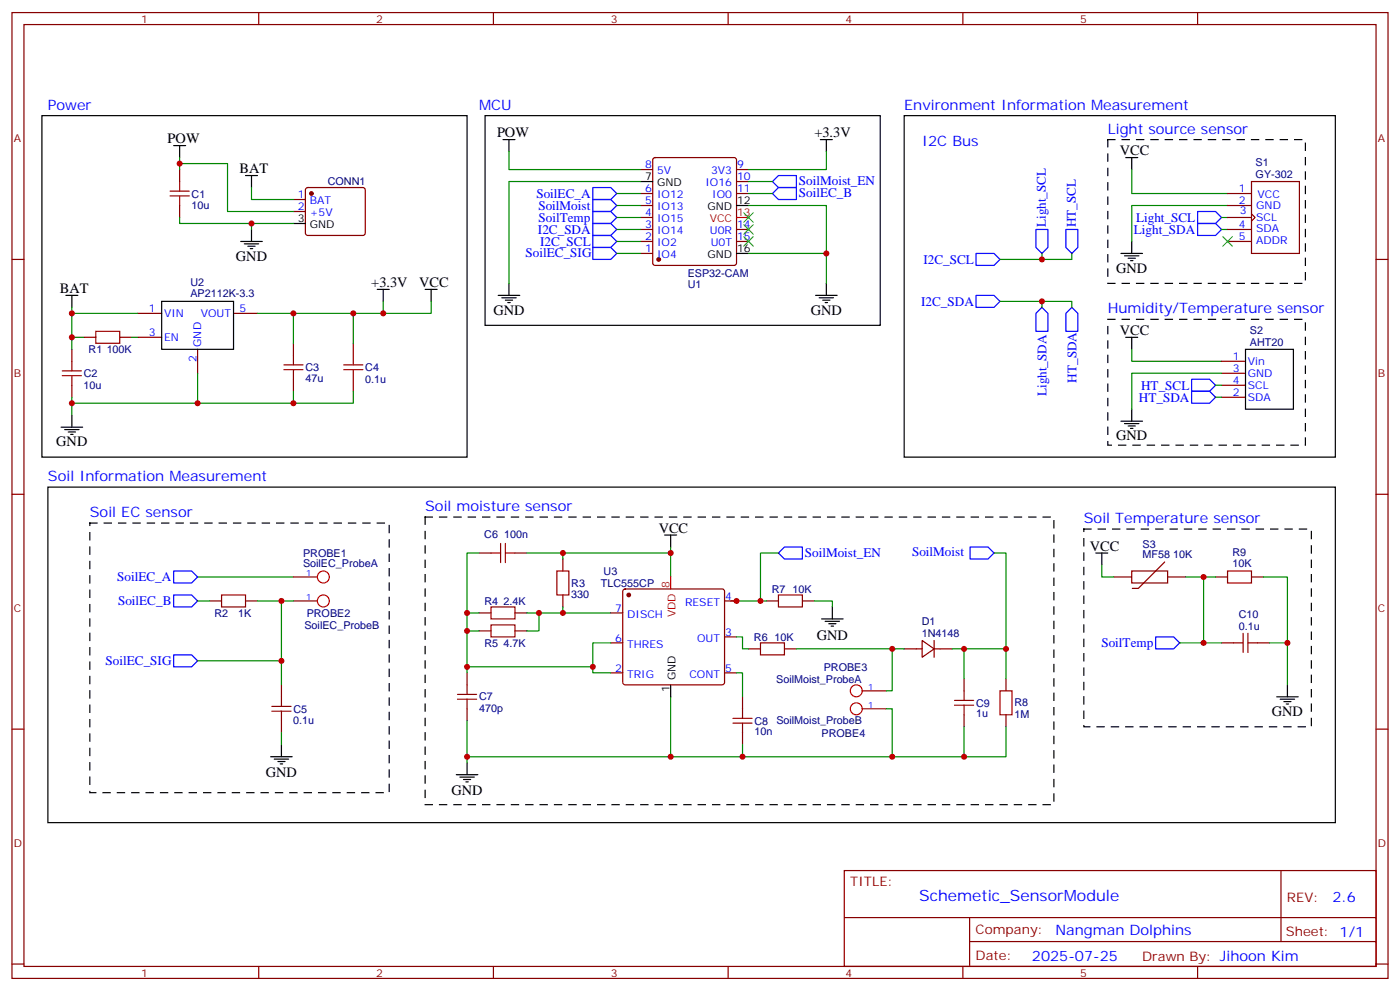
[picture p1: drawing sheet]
<svg xmlns="http://www.w3.org/2000/svg" width="412mm" height="292mm" viewBox="0 0 412 292" stroke-linecap="round" stroke-linejoin="round" font-family="sans-serif">
<g fill="none" stroke="#870000" stroke-width=".35">
<path d="M3.5 3.7h405.4v284.3h-405.4zM7.1 7.2h398.2v277.3h-398.2zM76.2 3.7v3.5M145.3 3.7v3.5M214.5 3.7v3.5M283.6 3.7v3.5M352.8 3.7v3.5M52.9 49.9v3.5M86.4 58.7h3.6M90.2 55.4l.5-.2h16.2l.5 .2 .2 .5v12.7l-.2 .5-.5 .2h-16.2l-.5-.2-.2-.5v-12.7zM188.7 57h3.6M188.7 49.9h3.6"/>
<path d="M192.5 46.6l.5-.2h23.3l.5 .2 .2 .5v30.3l-.3 .5-.4 .2h-23.3l-.5-.2-.2-.5v-30.3zM217 57h3.5M217 49.9h3.5M217 53.4h3.5M361.6 57h7.1M368.7 53.4h14.1v21.2h-14.1zM3.5 76.4h3.6M52.9 60.5v3.5M86.4 62.3h3.6M188.7 74.6h3.6M188.7 71.1h3.6M188.7 67.6h3.6"/>
<path d="M188.7 64h3.6M188.7 60.5h3.6M217 71.1h3.5M217 67.6h3.5M361.6 71.1h7.1M361.6 67.6h7.1M361.6 64h7.1M361.6 60.5h7.1M368.7 63l1 1-1 1.1M405.3 76.4h3.6M24.7 99.3h3.5M35.3 99.3h3.5"/>
<path d="M40.6 99.3h7M40.6 92.3h7M68.8 92.3h7M21.2 102.8v3.6M21.2 113.4v3.5M58.2 102.8v7.1M86.4 101.1v3.5M86.4 111.7v3.5M104.1 101.1v3.5M104.1 111.7v3.5M359.8 106.4h7.1M359.8 109.9h7.1"/>
<path d="M359.8 113.4h7.1M359.8 116.9h7.1M3.5 145.5h3.6M405.3 145.5h3.6M61.7 176.9h3.6M72.3 176.9h3.5M86.4 169.9h7.1M86.4 176.9h7.1M141.1 162.8h3.5M151.7 162.8h3.5M165.8 164.6v3.5M165.8 175.2v3.5"/>
<path d="M183.7 173.6l.4-.2h28.6l.5 .2 .2 .5v26.8l-.2 .5-.5 .2h-28.6l-.4-.2-.3-.5v-26.8zM213.4 176.9h3.6M225.8 176.9h3.5M236.4 176.9h3.5M328.1 169.9h5.3M333.4 168.1h10.6v3.5h-10.6zM343.1 165.5l-7.8 7.7h-1.7M344 169.9h5.2M358.1 169.9h3.5M368.7 169.9h3.5M137.6 198.1v3.5M141.1 180.4h3.5"/>
<path d="M141.1 185.7h3.5M151.7 180.4h3.5M151.7 185.7h3.5M179.9 180.4h3.5M179.9 189.3h3.5M179.9 198.1h3.5M213.4 198.1h3.6M213.4 187.5h3.6M220.5 191h3.5M231.1 191h3.5M266.3 191h5.3M271.6 188.6l3.6 2.4-3.6 2.5z"/>
<path d="M275.2 191h5.3M275.2 188.6v4.9M284 199.8v3.6M296.3 199.8v3.6M359.8 189.3h3.6M370.4 189.3h3.5M3.5 214.7h3.6M82.9 201.6v3.5M82.9 212.2v3.5M137.6 208.7v3.5M218.7 205.1v3.6M218.7 215.7v3.6"/>
<path d="M254 203.4h7.1M254 208.7h7.1M284 210.4v3.6M296.3 210.4v3.6M405.3 214.7h3.6M248.7 256.3h156.6v28.2h-156.6zM377.3 256.3v20.9M248.7 270.1h156.5M285.6 277.2h119.6M285.6 270.1v14.2M3.5 283.8h3.6M76.2 284.5v3.5"/>
<path d="M145.3 284.5v3.5M214.5 284.5v3.5M283.6 284.5v3.5M352.8 284.5v3.5M405.3 283.8h3.6"/>
</g>
<g fill="#870000" stroke="#870000" stroke-width=".35">
<circle cx="194" cy="76.4" r=".53"/>
<circle cx="91.7" cy="57" r=".53"/>
<circle cx="185.2" cy="175.2" r=".53"/>
</g>
<g fill="none" stroke="#000" stroke-width=".35">
<path d="M12.3 34h125.3v100.6h-125.3zM142.9 34h116.4v61.8h-116.4zM266.3 34h127v100.6h-127zM51.2 42.9h3.5M52.9 42.9v3.5M72.3 51.7h3.5M74.1 51.7v3.5M148.2 41.1h3.5M149.9 41.1v3.5M188.7 53.4h3.6M241.7 41.1h3.5M243.4 41.1v3.5"/>
<path d="M331.6 46.4h3.5M333.4 46.4v3.5M70.9 71.1h6.4M72 71.8h4.2M73 72.5h2.1M73.7 73.2h.7M74.1 67.6v3.5M86.4 65.8h3.6M217 60.5h3.5M217 74.6h3.5M330.2 74.6h6.3M331.3 75.3h4.2"/>
<path d="M332.3 76h2.1M333 76.7h.7M333.4 71.1v3.5M19.4 87h3.5M21.2 87v3.5M47.6 88.7h21.2v14.1h-21.2zM111.1 85.2h3.6M112.9 85.2v3.5M125.2 85.2h3.6M127 85.2v3.5M146.8 87h6.3M147.8 87.7h4.2"/>
<path d="M148.9 88.4h2.1M149.6 89.1h.7M149.9 83.4v3.6M240.2 87h6.4M241.3 87.7h4.2M242.4 88.4h2.1M243.1 89.1h.7M243.4 83.4v3.6M331.6 99.3h3.5M333.4 99.3v3.5M366.9 102.8h14.1v17.7h-14.1zM18 125.8h6.3"/>
<path d="M19 126.5h4.3M20.1 127.2h2.1M20.8 127.9h.7M21.2 122.2v3.6M330.2 124h6.3M331.3 124.7h4.2M332.3 125.4h2.1M333 126.1h.7M333.4 120.5v3.5M14.1 143.4h379.2v98.8h-379.2zM195.8 157.5h3.5M197.6 157.5v3.5"/>
<path d="M245.2 178.7v3.5M322.8 162.8h3.5M324.6 162.8v3.5M242 182.2h6.4M243.1 182.9h4.2M244.1 183.6h2.1M244.8 184.3h.7M82.9 219.3v3.5M197.6 201.6v3.5M376.1 205.1h6.3M377.1 205.8h4.3M378.2 206.6h2.1"/>
<path d="M378.9 207.3h.7M379.2 201.6v3.5M79.7 222.8h6.4M80.8 223.5h4.2M81.8 224.2h2.2M82.5 224.9h.8M134.4 228.1h6.4M135.5 228.8h4.2M136.5 229.5h2.1M137.2 230.2h.7M137.6 224.5v3.6"/>
</g>
<g fill="none" stroke="#f00" stroke-width=".35">
<path d="M217 64h3.5M197.6 169.9v3.5"/>
<circle cx="95.2" cy="169.9" r="1.76"/>
<circle cx="95.2" cy="176.9" r="1.76"/>
<circle cx="252.2" cy="203.4" r="1.76"/>
<circle cx="252.2" cy="208.7" r="1.76"/>
</g>
<g fill="none" stroke="#008700" stroke-width=".35">
<path d="M52.9 48.2h14.1v14.1h19.4M52.9 46.4v3.5M74.1 55.2v3.5h12.3M149.9 44.6v5.3h38.8M181.7 57h7M188.7 53.4h-38.8v30M220.5 57h7M220.5 53.4h7M243.4 44.6v5.3h-22.9M333.4 49.9v7.1h28.2M52.9 64v1.8h21.2M86.4 65.8h-12.3v1.8"/>
<path d="M181.7 71.1h7M181.7 67.6h7M181.7 64h7M181.7 60.5h7M181.7 74.6h7M220.5 74.6h22.9v8.8M220.5 60.5h22.9v14.1M306.9 74.6v1.8M315.7 74.6v1.8h-21.1M359.8 67.6h1.8M359.8 64h1.8M361.6 60.5h-28.2v10.6"/>
<path d="M21.2 90.5v1.8h19.4M21.2 92.3v7h3.5M21.2 99.3v3.5M38.8 99.3h1.8M86.4 92.3v8.8M104.1 92.3v8.8M112.9 88.7v3.6h-37.1M127 88.7v3.6h-14.1M294.6 88.7h21.1v1.8M306.9 88.7v1.8M21.2 116.9v5.3M58.2 109.9v8.8h-37"/>
<path d="M86.4 115.2v3.5h-28.2M104.1 115.2v3.5h-17.7M333.4 102.8v3.6h26.4M358.1 113.4h1.7M358.1 116.9h1.7M359.8 109.9h-26.4v10.6M58.2 169.9h28.2M58.2 176.9h3.5M75.8 176.9h10.6M82.9 176.9v17.7h-24.7M141.1 162.8h-3.5v17.6M155.2 162.8h10.6v1.8"/>
<path d="M165.8 162.8h31.8v7.1M165.8 178.7v1.7M197.6 161v1.8M224 176.9h1.8M229.3 162.8h-5.3v14.1h-8.8M239.9 176.9h5.3v1.8M292.8 162.8h3.5v37M324.6 166.3v3.6h3.5M349.2 169.9h8.9M354.5 169.9v19.4h-7M372.2 169.9h7v31.7M82.9 194.6v7"/>
<path d="M137.6 185.7v12.4M137.6 196.3h37M141.1 180.4h-3.5v5.3h3.5M155.2 180.4h24.7M158.7 180.4v5.3h-3.5M179.9 189.3h-5.3v8.8h5.3M217 198.1h1.7v7M217 187.5h1.7v3.5h1.8M234.6 191h28.2v12.4h-1.7M262.8 191h3.5M280.5 191h3.5v8.8M284 191h12.3"/>
<path d="M354.5 189.3h5.3M373.9 189.3h5.3M82.9 215.7v3.6M137.6 212.2v12.3M197.6 205.1v17.7h-60M218.7 219.3v3.5h-21.1M261.1 208.7h1.7v14.1h-44.1M284 214v8.8h-21.2M296.3 214v8.8h-12.3"/>
</g>
<g fill="none" stroke="#00f" stroke-width=".35">
<path d="M174.6 58.7h5.3l1.8 1.8-1.8 1.8h-5.3zM174.6 55.2h5.3l1.8 1.8-1.8 1.7h-5.3zM227.5 53.4l1.8-1.7h5.3v3.5h-5.3zM227.5 57l1.8-1.8h5.3v3.5h-5.3zM174.6 62.3h5.3l1.8 1.7-1.8 1.8h-5.3zM174.6 69.3h5.3l1.8 1.8-1.8 1.7h-5.3zM174.6 65.8h5.3l1.8 1.8-1.8 1.7h-5.3zM174.6 72.8h5.3l1.8 1.8-1.8 1.8h-5.3zM287.5 74.6h5.3l1.8 1.8-1.8 1.7h-5.3zM305.2 67.6h3.5v5.2l-1.8 1.8-1.7-1.8zM314 67.6h3.5v5.2l-1.8 1.8-1.7-1.8zM352.8 65.8h5.3l1.7 1.8-1.7 1.7h-5.3z"/>
<path d="M352.8 62.3h5.3l1.7 1.7-1.7 1.8h-5.3zM287.5 87h5.3l1.8 1.7-1.8 1.8h-5.3zM306.9 90.5l1.8 1.8v5.2h-3.5v-5.2zM314 92.3l1.7-1.8 1.8 1.8v5.2h-3.5zM351 111.7h5.3l1.8 1.7-1.8 1.8h-5.3zM351 115.2h5.3l1.8 1.7-1.8 1.8h-5.3zM51.2 175.2h5.2l1.8 1.7-1.8 1.8h-5.2zM51.2 168.1h5.2l1.8 1.8-1.8 1.7h-5.2zM229.3 162.8l1.8-1.8h5.3v3.6h-5.3zM285.8 161h5.2l1.8 1.8-1.8 1.8h-5.2zM51.2 192.8h5.2l1.8 1.8-1.8 1.7h-5.2zM340.4 187.5h5.3l1.8 1.8-1.8 1.7h-5.3z"/>
</g>
<g fill="none" stroke="#a10000" stroke-width=".35">
<path d="M50.1 57.7h5.6M50.1 56.3h5.6M52.9 53.4v2.9M52.9 57.7v2.8M28.2 97.5h7.1v3.6h-7.1zM18.3 110.6h5.7M18.3 109.2h5.7M21.2 106.4v2.8M21.2 110.6v2.8M83.6 107.4h5.7M83.6 108.8h5.7M86.4 104.6v2.8"/>
<path d="M86.4 108.8v2.9M101.2 107.4h5.7M101.2 108.8h5.7M104.1 104.6v2.8M104.1 108.8v2.9M147.5 160v5.6M148.9 160v5.6M65.3 175.2h7v3.5h-7zM144.6 178.7h7.1v3.5h-7.1zM144.6 162.8h2.9M148.9 162.8h2.8M164 168.1h3.6v7.1h-3.6z"/>
<path d="M229.3 175.2h7.1v3.5h-7.1zM361.6 168.1h7.1v3.5h-7.1zM144.6 184h7.1v3.5h-7.1zM224 189.3h7.1v3.5h-7.1zM363.4 189.3h2.8M366.2 186.4v5.7M367.6 186.4v5.7M367.6 189.3h2.8M80.1 209.4h5.6M80.1 208h5.6M82.9 205.1v2.9M82.9 209.4v2.8"/>
<path d="M134.8 204.4h5.6M134.8 205.8h5.6M137.6 201.6v2.8M137.6 205.8v2.9M215.9 212.9h5.6M215.9 211.5h5.6M218.7 208.7v2.8M218.7 212.9v2.8M281.2 207.6h5.6M281.2 206.2h5.6M284 203.4v2.8M284 207.6v2.8"/>
<path d="M294.6 203.4h3.5v7h-3.5z"/>
</g>
<path d="M219.1 69.7l2.8 2.8M219.1 66.1l2.8 2.9M219.1 62.6l2.8 2.8M221.9 69.7l-2.8 2.8M221.9 66.1l-2.8 2.9M221.9 62.6l-2.8 2.8M360.2 69.7l2.8 2.8M363 69.7l-2.8 2.8" fill="none" stroke="#3c3" stroke-width=".35"/>
<path d="M326.3 41.1h58.2v42.3h-58.2zM326.3 94h58.2v37.1h-58.2zM26.5 154h88.2v79.4h-88.2zM125.2 152.2h185.2v84.7h-185.2zM319.3 155.8h67v58.2h-67z" fill="none" stroke="#000" stroke-width=".35" stroke-dasharray="2.1 2.1"/>
<g fill="#c00">
<circle cx="243.4" cy="74.6" r=".88"/>
<circle cx="165.8" cy="180.4" r=".88"/>
<circle cx="158.8" cy="180.4" r=".88"/>
<circle cx="137.6" cy="180.4" r=".88"/>
<circle cx="137.6" cy="185.7" r=".88"/>
<circle cx="137.6" cy="222.8" r=".88"/>
<circle cx="197.6" cy="222.8" r=".88"/>
<circle cx="137.6" cy="196.3" r=".88"/>
<circle cx="262.8" cy="222.8" r=".88"/>
<circle cx="284" cy="222.8" r=".88"/>
<circle cx="82.9" cy="176.9" r=".88"/>
<circle cx="82.9" cy="194.6" r=".88"/>
<circle cx="165.8" cy="162.8" r=".88"/>
<circle cx="197.6" cy="162.8" r=".88"/>
<circle cx="284" cy="191" r=".88"/>
<circle cx="296.3" cy="191" r=".88"/>
<circle cx="262.8" cy="191" r=".88"/>
<circle cx="224" cy="176.9" r=".88"/>
<circle cx="306.9" cy="88.7" r=".88"/>
<circle cx="306.9" cy="76.4" r=".88"/>
<circle cx="354.5" cy="189.3" r=".88"/>
<circle cx="379.2" cy="189.3" r=".88"/>
<circle cx="218.7" cy="222.8" r=".88"/>
<circle cx="21.2" cy="92.3" r=".88"/>
<circle cx="21.2" cy="99.3" r=".88"/>
<circle cx="21.2" cy="118.7" r=".88"/>
<circle cx="58.2" cy="118.7" r=".88"/>
<circle cx="86.4" cy="118.7" r=".88"/>
<circle cx="74.1" cy="65.8" r=".88"/>
<circle cx="52.9" cy="48.2" r=".88"/>
<circle cx="86.4" cy="92.3" r=".88"/>
<circle cx="104.1" cy="92.3" r=".88"/>
<circle cx="112.9" cy="92.3" r=".88"/>
<circle cx="217" cy="176.9" r=".88"/>
<circle cx="174.6" cy="196.3" r=".88"/>
<circle cx="354.5" cy="169.9" r=".88"/>
</g>
<text font-size="4.6" fill="#00f" x="270.8" y="265.3">Schemetic_SensorModule</text>
<g font-size="4.2" fill="#00f">
<text x="14.1" y="32.3">Pow</text>
<text x="22.7" y="32.3">er</text>
<text x="141.1" y="32.3">MCU</text>
<text x="266.3" y="32.3">Environment Information Measurement</text>
<text x="326.3" y="39.3">Light source sensor</text>
<text x="271.6" y="42.9">I2C Bus</text>
<text x="326.3" y="92.3">Humidity/Temperature sensor</text>
<text x="14.1" y="141.6">Soil Information Measurement</text>
<text x="26.5" y="152.2">Soil EC sensor</text>
<text x="125.2" y="150.5">Soil moisture sensor</text>
<text x="319.3" y="154">Soil Temperature sensor</text>
<text x="392.5" y="265.6">2.6</text>
<text x="310.9" y="275.1">Nangman Dolphins</text>
<text x="304" y="282.9">2025-07-25</text>
</g>
<g font-size="4.2">
<text x="146.4" y="40.4">POW</text>
<text x="239.9" y="40.4">+3.3V</text>
<text x="49.4" y="42.2">POW</text>
<text x="329.8" y="45.7">VCC</text>
<text x="70.6" y="51">BAT</text>
<text x="69.5" y="76.7">GND</text>
<text x="328.8" y="80.3">GND</text>
<text x="17.6" y="86.3">BAT</text>
<text x="109.4" y="84.5">+3.3V</text>
<text x="123.5" y="84.5">VCC</text>
<text x="145.3" y="92.6">GND</text>
<text x="238.8" y="92.6">GND</text>
<text x="329.8" y="98.6">VCC</text>
<text x="16.6" y="131.4">GND</text>
<text x="328.8" y="129.6">GND</text>
<text x="194" y="156.8">VCC</text>
<text x="321" y="162.1">VCC</text>
<text x="240.6" y="188.3">GND</text>
<text x="374.6" y="210.8">GND</text>
<text x="78.3" y="228.9">GND</text>
<text x="133" y="234.2">GND</text>
</g>
<g font-size="3.9" fill="#00f">
<text x="158" y="58.3">SoilEC_A</text>
<text x="235.3" y="58.1">SoilEC_B</text>
<text x="235.3" y="54.4">SoilMoist_EN</text>
<text x="158.6" y="61.8">SoilMoist</text>
<text x="158.6" y="65.3">SoilTemp</text>
<text x="334.6" y="65.4">Light_SCL</text>
<text x="158.5" y="68.9">I2C_SDA</text>
<text x="308.1" y="66.9" transform="rotate(-90 308.1 66.9)">Light_SCL</text>
<text x="316.9" y="66.9" transform="rotate(-90 316.9 66.9)">HT_SCL</text>
<text x="334" y="68.9">Light_SDA</text>
<text x="154.8" y="75.8">SoilEC_SIG</text>
<text x="159.1" y="72.4">I2C_SCL</text>
<text x="272" y="77.7">I2C_SCL</text>
<text x="271.4" y="90">I2C_SDA</text>
<text x="317.1" y="112.6" transform="rotate(-90 317.1 112.6)">HT_SDA</text>
<text x="308.2" y="116.6" transform="rotate(-90 308.2 116.6)">Light_SDA</text>
<text x="335.5" y="118.3">HT_SDA</text>
<text x="336.1" y="114.7">HT_SCL</text>
<text x="237.1" y="164">SoilMoist_EN</text>
<text x="268.7" y="163.8">SoilMoist</text>
<text x="34.5" y="171.2">SoilEC_A</text>
<text x="34.8" y="178.2">SoilEC_B</text>
<text x="324.4" y="190.5">SoilTemp</text>
<text x="31.1" y="195.9">SoilEC_SIG</text>
</g>
<g font-size="3.9" fill="#800">
<text x="250.5" y="260.9">TITLE:</text>
<text x="379.1" y="265.6">REV:</text>
<text x="287.4" y="275.1">Company:</text>
<text x="378.7" y="275.7">Sheet: 1/1</text>
<text x="287.4" y="282.8">Date:</text>
<text x="336.4" y="282.8">Draw</text>
<text x="346.6" y="282.8">n By: Jihoon Kim</text>
</g>
<g font-size="3.2" fill="#800">
<text x="41.6" y="6.7">1</text>
<text x="110.8" y="6.7">2</text>
<text x="179.9" y="6.7">3</text>
<text x="249.1" y="6.7">4</text>
<text x="318.2" y="6.7">5</text>
<text x="4.1" y="41.8">A</text>
<text x="405.9" y="41.8">A</text>
<text x="4.1" y="110.9">B</text>
<text x="405.9" y="110.9">B</text>
<text x="4.1" y="180.1">C</text>
<text x="405.9" y="180.1">C</text>
<text x="4.1" y="249.2">D</text>
<text x="405.9" y="249.2">D</text>
<text x="41.6" y="287.5">1</text>
<text x="110.8" y="287.5">2</text>
<text x="179.9" y="287.5">3</text>
<text x="249.1" y="287.5">4</text>
<text x="318.2" y="287.5">5</text>
</g>
<g font-size="3.2">
<text x="190.1" y="53.1">7</text>
<text x="193.6" y="54.9">GND</text>
<text x="87.8" y="65.4">3</text>
<text x="208.4" y="61.9">GND</text>
<text x="217.1" y="60.1">12</text>
<text x="91.3" y="67.2">GND</text>
<text x="208.4" y="76">GND</text>
<text x="217.1" y="74.3">16</text>
<text x="197.2" y="203.8" transform="rotate(-90 197.2 203.8)">1</text>
<text x="199" y="200.3" transform="rotate(-90 199 200.3)">GND</text>
</g>
<g font-size="3.2" fill="#00f">
<text x="190.1" y="49.6">8</text>
<text x="193.6" y="51.3">5V</text>
<text x="209.5" y="51.3">3V3</text>
<text x="217.1" y="49.6">9</text>
<text x="217.1" y="53.1">10</text>
<text x="87.8" y="58.4">1</text>
<text x="190.1" y="56.6">6</text>
<text x="193.6" y="58.4">IO12</text>
<text x="207.8" y="54.9">IO16</text>
<text x="209.8" y="58.4">IO0</text>
<text x="217.1" y="56.6">11</text>
<text x="364.9" y="56.6">1</text>
<text x="370.4" y="58.4">VCC</text>
<text x="87.8" y="61.9">2</text>
<text x="91.3" y="60.1">BAT</text>
<text x="91.3" y="63.7">+5V</text>
<text x="190.1" y="63.7">4</text>
<text x="190.1" y="60.1">5</text>
<text x="193.6" y="65.4">IO15</text>
<text x="193.6" y="61.9">IO13</text>
<text x="364.9" y="60.1">2</text>
<text x="365.2" y="63">3</text>
<text x="370.1" y="61.6">GND</text>
<text x="370.1" y="65.1">SCL</text>
<text x="190.1" y="70.7">2</text>
<text x="190.1" y="67.2">3</text>
<text x="193.6" y="69">IO14</text>
<text x="209.1" y="69">U0R</text>
<text x="217.1" y="67.2">14</text>
<text x="217.1" y="70.7">15</text>
<text x="364.9" y="67.2">4</text>
<text x="364.9" y="70.7">5</text>
<text x="370.1" y="68.3">SDA</text>
<text x="370.1" y="71.8">ADDR</text>
<text x="190.1" y="74.3">1</text>
<text x="193.6" y="76">IO4</text>
<text x="193.6" y="72.5">IO2</text>
<text x="209.4" y="72.5">U0T</text>
<text x="43.8" y="91.9">1</text>
<text x="48.3" y="93.3">VIN</text>
<text x="59.1" y="93.3">VOUT</text>
<text x="70.6" y="91.9">5</text>
<text x="43.8" y="99">3</text>
<text x="48.3" y="100.4">EN</text>
<text x="57.9" y="106.6" transform="rotate(-90 57.9 106.6)">2</text>
<text x="59.3" y="102.1" transform="rotate(-90 59.3 102.1)">GND</text>
<text x="363.1" y="106">1</text>
<text x="367.6" y="107.4">Vin</text>
<text x="363.1" y="109.5">3</text>
<text x="363.1" y="113.1">4</text>
<text x="367.6" y="110.9">GND</text>
<text x="363.1" y="116.6">2</text>
<text x="367.6" y="114.5">SCL</text>
<text x="367.6" y="118">SDA</text>
<text x="201.8" y="178.3">RESET</text>
<text x="213.6" y="176.6">4</text>
<text x="181.3" y="180.1">7</text>
<text x="184.7" y="181.9">DISCH</text>
<text x="181.3" y="188.9">6</text>
<text x="184.7" y="190.7">THRES</text>
<text x="205.3" y="188.9">OUT</text>
<text x="213.6" y="187.1">3</text>
<text x="181.3" y="197.7">2</text>
<text x="213.6" y="197.7">5</text>
<text x="184.7" y="199.5">TRIG</text>
<text x="203.1" y="199.5">CONT</text>
</g>
<g font-size="3.2" fill="#000080">
<text x="369.9" y="52.4">GY-302</text>
<text x="369.9" y="48.9">S1</text>
<text x="56.4" y="58.1">C1</text>
<text x="96.5" y="54.6">CONN1</text>
<text x="56.4" y="61.6">10u</text>
<text x="202.6" y="81.7">ESP32-CAM</text>
<text x="56.1" y="87.5">AP2112K-3.3</text>
<text x="56.1" y="84.3">U2</text>
<text x="202.6" y="84.8">U1</text>
<text x="368.2" y="101.8">AHT20</text>
<text x="368.2" y="98.4">S2</text>
<text x="26.1" y="104">R1</text>
<text x="31.4" y="104">100K</text>
<text x="24.7" y="111.1">C2</text>
<text x="90" y="112.5">47u</text>
<text x="90" y="109.2">C3</text>
<text x="107.5" y="112.7">0.1u</text>
<text x="107.6" y="109.3">C4</text>
<text x="24.6" y="114.5">10u</text>
<text x="142.6" y="158.5">C6</text>
<text x="148.5" y="158.5">100n</text>
<text x="336.6" y="161.2">S3</text>
<text x="89.3" y="167">SoilEC_ProbeA</text>
<text x="89.3" y="163.9">PROBE1</text>
<text x="336.6" y="164.4">MF58 10K</text>
<text x="363" y="167">10K</text>
<text x="363" y="163.8">R9</text>
<text x="168.3" y="172.8">R3</text>
<text x="177" y="172.8">TLC555CP</text>
<text x="177.8" y="169.2">U3</text>
<text x="142.7" y="178">R4</text>
<text x="148.3" y="178">2.4K</text>
<text x="168.3" y="175.9">330</text>
<text x="227.4" y="174.5">R7</text>
<text x="233.4" y="174.5">10K</text>
<text x="63.2" y="181.6">R2</text>
<text x="70.1" y="181.6">1K</text>
<text x="89.7" y="185">SoilEC_ProbeB</text>
<text x="90.3" y="181.6">PROBE2</text>
<text x="271.5" y="184.1">D1</text>
<text x="364.9" y="185.4">0.1u</text>
<text x="364.9" y="182.1">C10</text>
<text x="142.7" y="190.4">R5</text>
<text x="148.3" y="190.4">4.7K</text>
<text x="222.1" y="188.6">R6</text>
<text x="228.2" y="188.6">10K</text>
<text x="271.5" y="187.5">1N4148</text>
<text x="242.6" y="197.4">PROBE3</text>
<text x="228.6" y="200.9">SoilMoist_ProbeA</text>
<text x="86.4" y="209.8">C5</text>
<text x="141.1" y="209.5">470p</text>
<text x="141.1" y="206.1">C7</text>
<text x="287.5" y="208.1">C9</text>
<text x="298.8" y="207.9">R8</text>
<text x="86.4" y="213.3">0.1u</text>
<text x="222.2" y="213.4">C8</text>
<text x="228.7" y="213.3">SoilMoist_ProbeB</text>
<text x="287.5" y="211.2">1u</text>
<text x="298.8" y="211.3">1M</text>
<text x="222.2" y="216.5">10n</text>
<text x="242" y="216.8">PROBE4</text>
</g>
<g font-size="3.2" fill="#f00">
<text x="209.1" y="65.4">VCC</text>
<text x="217.1" y="63.7">13</text>
<text x="197.2" y="173.2" transform="rotate(-90 197.2 173.2)">8</text>
<text x="199" y="181.8" transform="rotate(-90 199 181.8)">VDD</text>
</g>
<g font-size="2.5" fill="#00f">
<text x="90.2" y="169.5">1</text>
<text x="90.2" y="176.6">1</text>
<text x="255.8" y="203">1</text>
<text x="255.8" y="208.3">1</text>
</g>
</svg>
